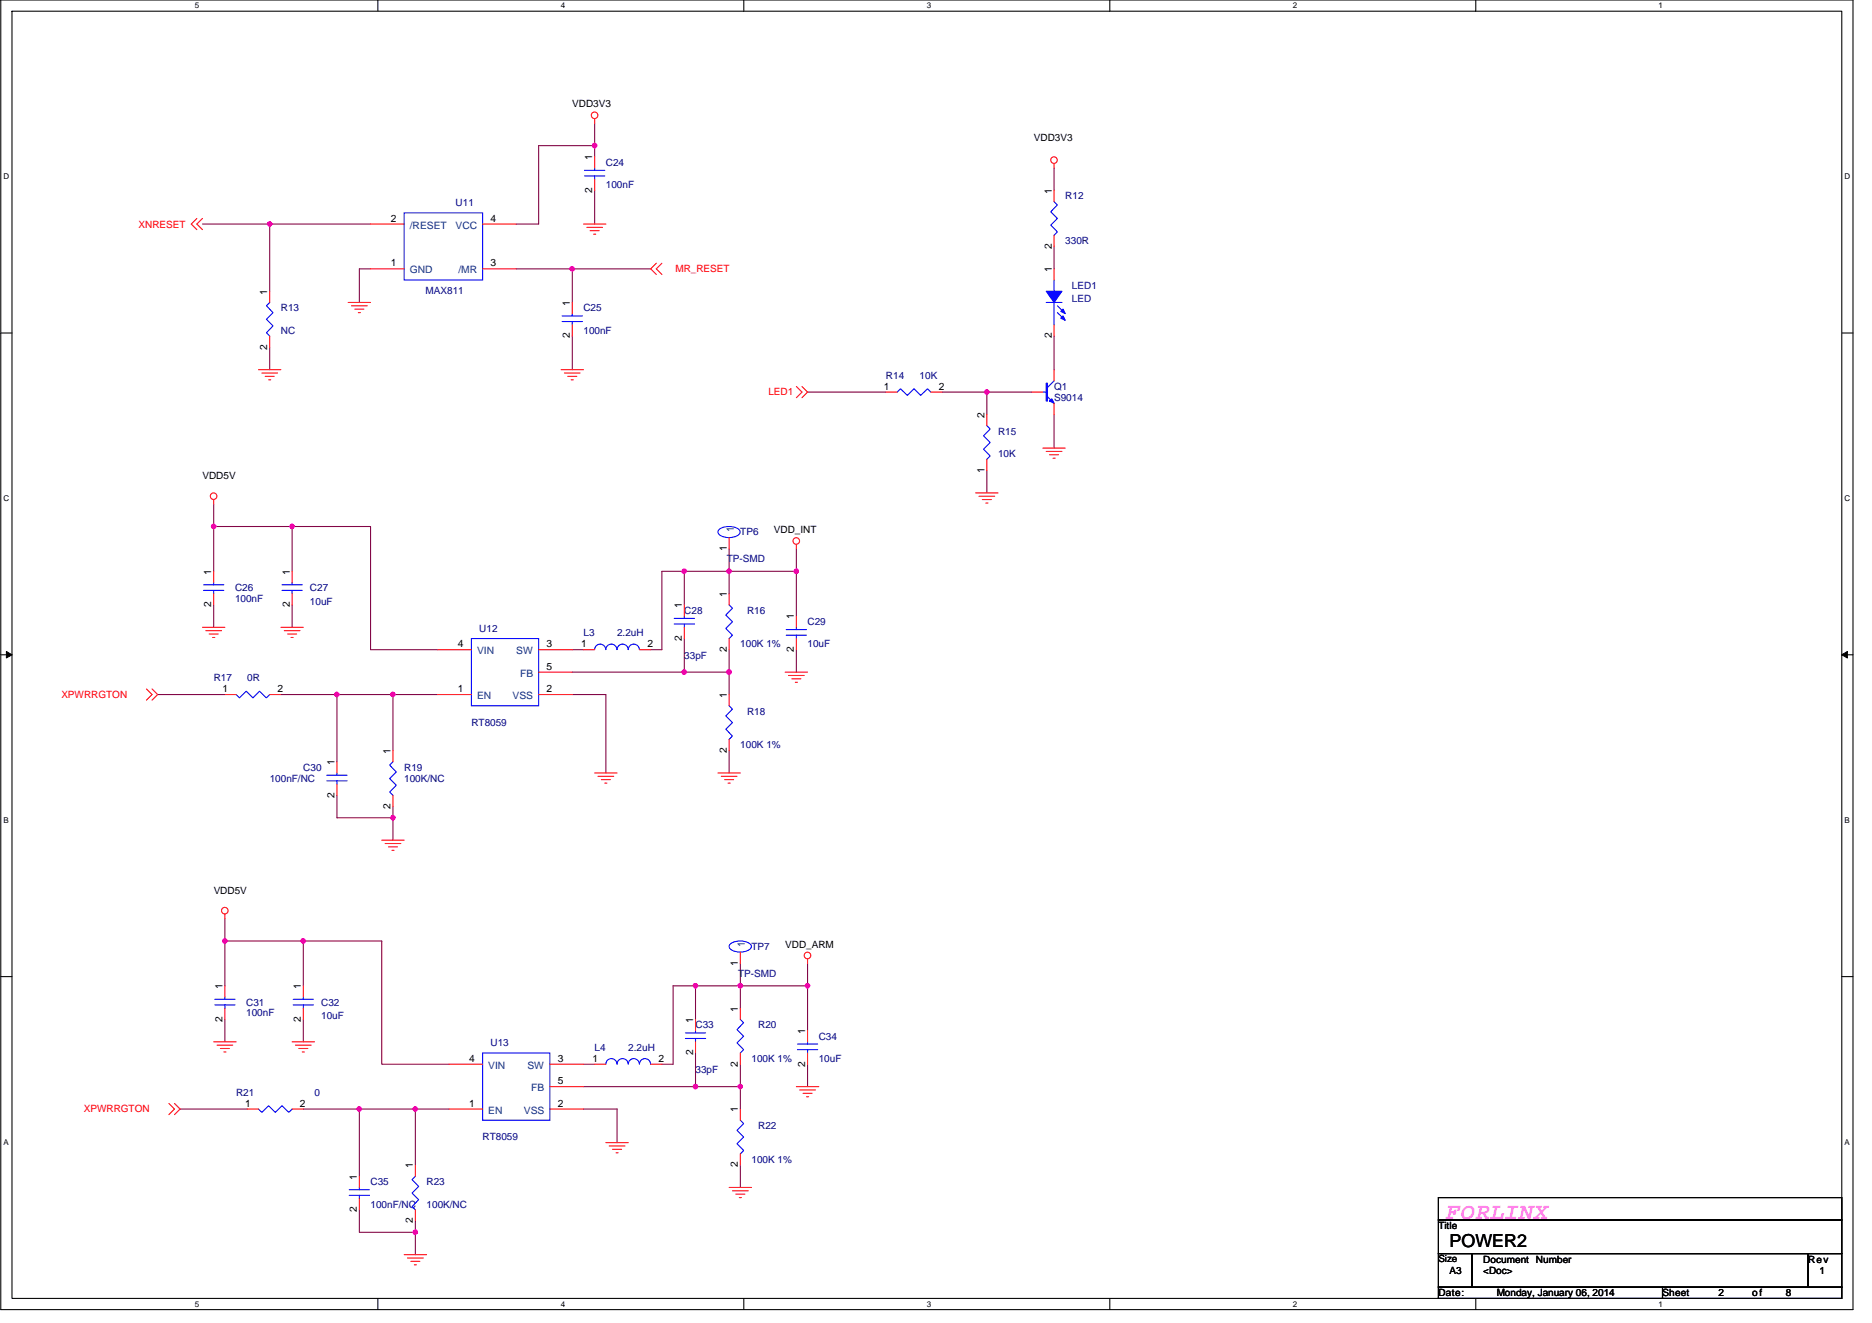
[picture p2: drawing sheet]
<svg xmlns="http://www.w3.org/2000/svg" width="297mm" height="210mm" viewBox="0 0 297 210" stroke-linecap="round" stroke-linejoin="round" font-family="sans-serif">
<path d="M.1 0h293.9v207.9h-293.9zM1.9 1.8h290.3v204.3h-290.3z" fill="none" stroke="#000" stroke-width=".17"/>
<g fill="#fff">
<path d="M30.9 .2h.7v1.4h-.7z"/>
<path d="M30.9 206.3h.7v1.4h-.7z"/>
</g>
<path d="M60 0v1.8M60 206.1v1.8" fill="none" stroke="#000" stroke-width=".17"/>
<g fill="#fff">
<path d="M89 .2h.7v1.4h-.7z"/>
<path d="M89 206.3h.7v1.4h-.7z"/>
</g>
<path d="M118 0v1.8M118 206.1v1.8" fill="none" stroke="#000" stroke-width=".17"/>
<g fill="#fff">
<path d="M147 .2h.7v1.4h-.7z"/>
<path d="M147 206.3h.7v1.4h-.7z"/>
</g>
<path d="M176.1 0v1.8M176.1 206.1v1.8" fill="none" stroke="#000" stroke-width=".17"/>
<g fill="#fff">
<path d="M205.1 .2h.7v1.4h-.7z"/>
<path d="M205.1 206.3h.7v1.4h-.7z"/>
</g>
<path d="M234.2 0v1.8M234.2 206.1v1.8" fill="none" stroke="#000" stroke-width=".17"/>
<g fill="#fff">
<path d="M263.2 .2h.7v1.4h-.7z"/>
<path d="M263.2 206.3h.7v1.4h-.7z"/>
<path d="M.6 27.3h.9v1.4h-.9z"/>
<path d="M292.7 27.3h.9v1.4h-.9z"/>
<path d="M.6 78.4h.9v1.4h-.9z"/>
<path d="M292.7 78.4h.9v1.4h-.9z"/>
</g>
<path d="M.1 52.9h1.8M292.2 52.9h1.8" fill="none" stroke="#000" stroke-width=".17"/>
<g fill="#fff">
<path d="M.6 129.5h.8v1.4h-.8z"/>
<path d="M292.7 129.5h.8v1.4h-.8z"/>
</g>
<path d="M.1 103.9h1.8M292.2 103.9h1.8" fill="none" stroke="#000" stroke-width=".17"/>
<path d="M1 103.4l.9 .5-.9 .5zM292.2 103.9l.9-.5v1z" fill="#000" stroke="#000" stroke-width=".16"/>
<g fill="#fff">
<path d="M.5 180.5h.9v1.4h-.9z"/>
<path d="M292.7 180.5h.8v1.4h-.8z"/>
</g>
<path d="M.1 155h1.8M292.2 155h1.8M228.2 190.1h64v3.5h-64zM228.2 193.6h64v5.4h-64zM228.2 199h5.4v5.3h-5.4zM233.6 199h53.3v5.3h-53.3zM286.9 199h5.3v5.3h-5.3zM228.2 204.3h35.6v1.8h-35.6zM263.8 204.3h28.4v1.8h-28.4z" fill="none" stroke="#000" stroke-width=".17"/>
<g fill="none" stroke="#800040" stroke-width=".17">
<path d="M94.4 19.6v3.5M32.1 35.6h26.7M42.8 35.6v10.6M94.4 23.1v1.8M94.4 30.2v5.4M94.4 23.1h-8.9v12.5h-3.6M167.3 39.1v3.6M167.3 26.7v3.5M42.8 55.1v3.6M58.8 42.7h-1.8v5.3M81.9 42.7h8.9M90.8 42.7h12.4"/>
<path d="M90.8 42.7v5.3M90.8 53.3v5.4M167.3 53.3v5.4M128.1 62.2h12.5M149.5 62.2h7.1M156.6 74.7v3.5M156.6 62.2v3.6M156.6 62.2h7.1M167.3 65.8v5.3M33.9 96v3.6M33.9 83.6v7.1M33.9 83.6h12.5"/>
<path d="M33.9 80v3.6M46.4 96v3.6M46.4 83.6v7.1M46.4 83.6h12.4v19.5h10.7M108.6 90.7h7.1v3.5M108.6 96v-5.3h-3.6v12.4h-1.8M115.7 87.1v3.6h10.7M126.4 87.1v3.6M126.4 90.7v7.1M25 110.2h10.7M44.6 110.2h8.9M53.5 110.2h8.9v8.9"/>
<path d="M53.5 110.2v10.7M62.4 110.2h7.1M90.8 106.7h17.8M90.8 110.2h5.3v12.5M90.8 103.1h1.8M108.6 106.7h7.1M108.6 101.3v5.4M115.7 106.7v3.5M115.7 119.1v3.6M115.7 103.1v3.6M126.4 103.1v3.6M53.5 126.2v3.6h8.9"/>
<path d="M62.4 129.8v3.5M62.4 128v1.8M35.7 149.4v7.1M35.7 149.4h12.4M35.7 145.8v3.6M48.1 149.4h12.5v19.5h10.6M48.1 149.4v7.1M110.4 156.5h-3.6v12.4h-1.8M110.4 156.5v5.3M110.4 156.5h7.1M117.5 156.5h10.6M117.5 156.5v3.5"/>
<path d="M117.5 152.9v3.6M128.1 156.5v7.1M128.1 152.9v3.6M28.6 176h10.6M35.7 161.8v3.6M48.1 176h8.9M48.1 161.8v3.6M57 176h8.9M57 176v10.7M65.9 176v8.9M65.9 176h5.3M92.6 168.9h1.8"/>
<path d="M92.6 172.5h17.8M92.6 176h5.3v5.4M110.4 167.1v5.4M110.4 172.5h7.1M117.5 172.5v3.5M117.5 168.9v3.6M128.1 168.9v3.6M57 192v3.6h8.9M65.9 195.6v3.5M65.9 193.8v1.8M117.5 184.9v3.6"/>
</g>
<g fill="#f0f" stroke="#f0f" stroke-width=".17">
<circle cx="156.6" cy="62.2" r=".35"/>
<circle cx="126.3" cy="90.7" r=".35"/>
<circle cx="42.8" cy="35.5" r=".35"/>
<circle cx="115.7" cy="90.7" r=".35"/>
<circle cx="108.6" cy="90.7" r=".35"/>
<circle cx="90.8" cy="42.7" r=".35"/>
<circle cx="94.3" cy="23.1" r=".35"/>
<circle cx="115.7" cy="106.7" r=".35"/>
<circle cx="128.1" cy="156.5" r=".35"/>
<circle cx="117.5" cy="156.5" r=".35"/>
<circle cx="117.5" cy="172.5" r=".35"/>
<circle cx="110.3" cy="172.5" r=".35"/>
<circle cx="46.3" cy="83.6" r=".35"/>
<circle cx="33.9" cy="83.6" r=".35"/>
<circle cx="65.9" cy="176" r=".35"/>
<circle cx="65.9" cy="195.6" r=".35"/>
<circle cx="48.1" cy="149.3" r=".35"/>
<circle cx="35.7" cy="149.3" r=".35"/>
<circle cx="108.6" cy="106.7" r=".35"/>
<circle cx="110.3" cy="156.5" r=".35"/>
<circle cx="57" cy="176" r=".35"/>
<circle cx="62.3" cy="110.2" r=".35"/>
<circle cx="53.5" cy="110.2" r=".35"/>
<circle cx="62.3" cy="129.8" r=".35"/>
</g>
<g fill="none" stroke="#f00" stroke-width=".17">
<path d="M94.4 18.8v.8M31.2 34.7l-.9 .9 .9 .8M32.1 34.7l-.9 .9 .9 .8M58.8 35.6h5.3M76.6 35.6h5.3M92.6 35.6h3.5M93.1 36.1h2.5M93.6 36.6h1.5M94.2 37.2h.3M94.4 24.9v1.8M94.4 28.4v1.8M167.3 26v.7"/>
<path d="M167.3 30.2v1.8M167.3 37.3v1.8M41 58.7h3.6M41.5 59.2h2.5M42.1 59.7h1.4M42.8 46.2v1.8M42.8 53.3v1.8M55.2 48h3.6M55.8 48.5h2.5M56.3 49.1h1.4M56.9 49.6h.3M58.8 42.7h5.3"/>
<path d="M76.6 42.7h5.3M89 58.7h3.6M89.6 59.2h2.5M90.1 59.7h1.4M90.8 48v1.8M90.8 51.6v1.7M104.1 41.8l-.9 .9 .9 .9M105 41.8l-.9 .9 .9 .9M167.3 42.7v1.7M167.3 51.6v1.7M167.3 58.7v1.8M33.9 79.3v.7"/>
<path d="M42.6 60.3h.4M90.6 60.3h.4M126.4 61.3l.9 .9-.9 .9M127.3 61.3l.8 .9-.8 .9M140.6 62.2h1.8M147.7 62.2h1.8M154.8 78.2h3.6M155.3 78.8h2.5M155.9 79.3h1.4M156.4 79.8h.4M156.6 72.9v1.8M156.6 65.8v1.8"/>
<path d="M163.7 62.2h1.8M165.5 71.1h3.5M166 71.6h2.5M166.5 72.2h1.5M167.1 72.7h.3M167.3 64v1.8M32.1 99.6h3.6M33.9 90.7v1.8M33.9 94.2v1.8M44.6 99.6h3.5M46.4 90.7v1.8M46.4 94.2v1.8"/>
<path d="M108.6 96v1.8M108.6 99.6v1.7M115.7 85.3v1.8M115.7 94.2v1.8M126.4 86.4v.7M126.4 97.8v1.8M23.2 109.3l.9 .9-.9 .9M24.1 109.3l.9 .9-.9 .9M32.7 100.1h2.5M33.2 100.6h1.4M33.7 101.2h.4M35.7 110.2h1.8"/>
<path d="M42.8 110.2h1.8M45.1 100.1h2.5M45.6 100.6h1.5M46.2 101.2h.3M62.4 119.1v1.8M69.5 103.1h5.3M69.5 110.2h5.3M85.5 110.2h5.3M85.5 106.7h5.3M85.5 103.1h5.3M92.6 103.1h1.8M101.5 103.1h1.7"/>
<path d="M115.7 110.2v1.8M115.7 117.3v1.8M115.7 101.3v1.8M124.6 106.7h3.5M125.1 107.2h2.5M125.6 107.7h1.5M126.2 108.3h.3M126.4 101.3v1.8M53.5 120.9v1.8M53.5 124.5v1.7M60.6 133.3h3.5M61.1 133.9h2.5"/>
<path d="M61.6 134.4h1.5M62.2 135h.3M62.4 126.2v1.8M94.4 122.7h3.5M94.9 123.2h2.5M95.4 123.7h1.5M96 124.3h.3M113.9 122.7h3.6M114.4 123.2h2.5M115 123.7h1.4M115.5 124.3h.4M35.7 156.5v1.7"/>
<path d="M35.7 145.1v.7M48.1 156.5v1.7M117.5 151.1v1.8M128.1 152.2v.7M26.8 175.1l.9 .9-.9 .9M27.7 175.1l.9 .9-.9 .9M33.9 165.4h3.6M34.4 165.9h2.5M35 166.4h1.4M35.5 167h.4M35.7 160v1.8M39.2 176h1.8"/>
<path d="M46.4 176h1.7M46.4 165.4h3.5M46.9 165.9h2.5M47.4 166.4h1.4M48 167h.3M48.1 160v1.8M71.2 168.9h5.4M71.2 176h5.4M87.2 176h5.4M87.2 172.5h5.4M87.2 168.9h5.4M94.4 168.9h1.7"/>
<path d="M103.2 168.9h1.8M110.4 161.8v1.8M110.4 165.4v1.7M117.5 176v1.8M117.5 160v1.8M117.5 167.1v1.8M126.4 172.5h3.5M126.9 173h2.5M127.4 173.5h1.5M128 174.1h.3M128.1 163.6v1.8M128.1 167.1v1.8"/>
<path d="M57 186.7v1.8M57 190.2v1.8M64.1 199.1h3.6M64.7 199.7h2.5M65.9 184.9v1.8M65.9 192v1.8M96.1 181.4h3.6M96.7 181.9h2.5M97.2 182.4h1.4M97.7 183h.4M115.7 188.5h3.5M116.2 189h2.5"/>
<path d="M116.8 189.5h1.4M117.3 190.1h.3M117.5 183.1v1.8M65.2 200.2h1.4M65.7 200.7h.4"/>
<circle cx="94.3" cy="18.3" r=".52"/>
<circle cx="167.2" cy="25.4" r=".52"/>
<circle cx="33.9" cy="78.8" r=".52"/>
<circle cx="126.3" cy="85.9" r=".52"/>
<circle cx="35.7" cy="144.5" r=".52"/>
<circle cx="128.1" cy="151.6" r=".52"/>
</g>
<g fill="none" stroke="#00f" stroke-width=".17">
<path d="M64.1 33.8h12.5v10.6h-12.5zM92.7 27.9h3.3M92.7 27h3.3M94.4 26.7v.3M94.4 27.9v.5M167.3 32l.5 .5-1.1 1.1 1.1 1.1-1.1 1 1.1 1.1-.5 .5M42.8 48l-.5 .5 1 1.1-1 1.1 1 1-1 1.1 .5 .5M89.2 51h3.2M89.2 50.1h3.2M90.8 49.8v.3M90.8 51v.6M166 48h2.5"/>
<path d="M167.3 44.4v1.8M167.3 48v3.6M167.8 48.5l1.1 1.1M167.8 49.6l1.1 1.1M142.4 62.2l.5-.5 1.1 1.1 1-1.1 1.1 1.1 1.1-1.1 .5 .5M156.6 67.6l.5 .5-1 1.1 1 1-1 1.1 1 1.1-.5 .5M165.5 62.2h.5M166.2 62.9l.7 .7M167.3 60.5l-1.1 1M32.3 93.7h3.2M32.3 92.8h3.2M33.9 92.5v.3"/>
<path d="M33.9 93.7v.5M44.7 93.7h3.3M44.7 92.8h3.3M46.4 92.5v.3M46.4 93.7v.5M107 99h3.2M107 98.1h3.2M108.6 97.8v.3M108.6 99v.6M114 84.2a2.68 2.68 0 0 1 3.4 0l.1 .2a1.25 1.25 0 0 1-1.3 .9 2.54 2.54 0 0 1-2.2-.6l-.1-.3zM115.7 96l.5 .5-1 1.1 1 1.1-1 1 1 1.1-.5 .5M124.8 99.9h3.2"/>
<path d="M126.4 99.6v.3M37.5 110.2l.5 .6 1.1-1.1 1 1.1 1.1-1.1 1.1 1.1 .5-.6M74.8 101.3h10.7v10.7h-10.7zM101.4 103.1a.89 .89 0 0 0-.8-.9 .89 .89 0 0 0-.9 .9 .89 .89 0 0 0-.9-.9 .89 .89 0 0 0-.9 .9 .89 .89 0 0 0-.9-.9 .89 .89 0 0 0-.9 .9 .88 .88 0 0 0-.9-.9 .88 .88 0 0 0-.8 .9M115.7 112l.5 .5-1 1.1 1 1.1-1 1 1 1.1-.5 .5M124.8 100.8h3.2M126.4 100.8v.5M51.9 123.9h3.2M51.9 123h3.2M53.5 122.7v.3M53.5 123.9v.6M62.4 120.9l-.6 .5 1.1 1.1-1.1 1.1 1.1 1-1.1 1.1 .6 .5"/>
<path d="M34.1 159.5h3.2M34.1 158.6h3.2M35.7 158.2v.4M35.7 159.5v.5M46.5 159.5h3.2M46.5 158.6h3.2M48.1 158.2v.4M48.1 159.5v.5M115.8 149.9a2.68 2.68 0 0 1 3.3 0l.1 .3a1.25 1.25 0 0 1-1.2 .9 2.54 2.54 0 0 1-2.2-.6l-.1-.3zM41 176l.5 .6 1.1-1.1 1.1 1.1 1-1.1 1.1 1.1 .6-.6M76.6 167.1h10.6v10.7h-10.6zM101.4 168.9a.89 .89 0 0 0-.8-.9 .89 .89 0 0 0-.9 .9 .89 .89 0 0 0-.9-.9 .89 .89 0 0 0-.9 .9 .88 .88 0 0 0-.9-.9 .88 .88 0 0 0-.9 .9"/>
<path d="M103.2 168.9a.88 .88 0 0 0-.9-.9 .88 .88 0 0 0-.8 .9M108.8 164.8h3.2M108.8 163.9h3.2M110.4 163.6v.3M110.4 164.8v.6M117.5 177.8l.5 .5-1.1 1.1 1.1 1.1-1.1 1 1.1 1.1-.5 .5M117.5 161.8l.5 .5-1.1 1.1 1.1 1.1-1.1 1 1.1 1.1-.5 .5M126.5 166.6h3.2M126.5 165.7h3.2M128.1 165.4v.3M128.1 166.6v.5M55.4 189.7h3.2"/>
<path d="M55.4 188.8h3.2M57 188.5v.3M57 189.7v.5M65.9 186.7l-.5 .5 1 1.1-1 1.1 1 1-1 1.1 .5 .5"/>
</g>
<g fill="#00f" stroke="#00f" stroke-width=".17">
<path d="M166 46.2h2.5l-1.2 1.8z" fill-rule="evenodd"/>
<path d="M168.3 50.5l.4-.4 .3 .7z" fill-rule="evenodd"/>
<path d="M168.3 49.4l.4-.3 .3 .7z" fill-rule="evenodd"/>
<path d="M166 60.8h.2v2.8h-.2z" fill-rule="evenodd"/>
<path d="M166.5 63.6l.4-.3 .4 .7-.8-.4h.2z" fill-rule="evenodd"/>
</g>
<text font-size="3.7" fill="#ff80ff" x="229.5" y="193.4">FORLINX</text>
<text font-size="2.8" x="230" y="198">POWER2</text>
<g font-size="1.6">
<text x="90.8" y="17.1">VDD3V3</text>
<text x="164.1" y="22.4">VDD3V3</text>
<text x="94" y="25.4" transform="rotate(-90 94 25.4)">1</text>
<text x="62" y="35.2">2</text>
<text x="77.8" y="35.2">4</text>
<text x="94" y="30.6" transform="rotate(-90 94 30.6)">2</text>
<text x="166.9" y="30.8" transform="rotate(-90 166.9 30.8)">1</text>
<text x="166.9" y="39.5" transform="rotate(-90 166.9 39.5)">2</text>
<text x="42.4" y="46.8" transform="rotate(-90 42.4 46.8)">1</text>
<text x="62" y="42.3">1</text>
<text x="77.8" y="42.3">3</text>
<text x="166.9" y="43.2" transform="rotate(-90 166.9 43.2)">1</text>
<text x="90.4" y="53.7" transform="rotate(-90 90.4 53.7)">2</text>
<text x="90.4" y="48.5" transform="rotate(-90 90.4 48.5)">1</text>
<text x="166.9" y="53.7" transform="rotate(-90 166.9 53.7)">2</text>
<text x="42.4" y="55.5" transform="rotate(-90 42.4 55.5)">2</text>
<text x="140.2" y="61.8">1</text>
<text x="148.9" y="61.8">2</text>
<text x="156.2" y="66.3" transform="rotate(-90 156.2 66.3)">2</text>
<text x="32.1" y="76.1">VDD5V</text>
<text x="156.2" y="75.1" transform="rotate(-90 156.2 75.1)">1</text>
<text x="115.3" y="87.5" transform="rotate(-90 115.3 87.5)">1</text>
<text x="122.8" y="84.6">VDD_INT</text>
<text x="33.5" y="91.2" transform="rotate(-90 33.5 91.2)">1</text>
<text x="46" y="91.2" transform="rotate(-90 46 91.2)">1</text>
<text x="115.3" y="94.8" transform="rotate(-90 115.3 94.8)">1</text>
<text x="33.5" y="96.4" transform="rotate(-90 33.5 96.4)">2</text>
<text x="46" y="96.4" transform="rotate(-90 46 96.4)">2</text>
<text x="108.2" y="101.7" transform="rotate(-90 108.2 101.7)">2</text>
<text x="108.2" y="96.5" transform="rotate(-90 108.2 96.5)">1</text>
<text x="126" y="98.3" transform="rotate(-90 126 98.3)">1</text>
<text x="72.7" y="102.7">4</text>
<text x="86.7" y="102.7">3</text>
<text x="86.7" y="106.3">5</text>
<text x="92.2" y="102.7">1</text>
<text x="102.7" y="102.7">2</text>
<text x="115.3" y="103.5" transform="rotate(-90 115.3 103.5)">2</text>
<text x="126" y="103.5" transform="rotate(-90 126 103.5)">2</text>
<text x="35.3" y="109.9">1</text>
<text x="44" y="109.9">2</text>
<text x="72.7" y="109.9">1</text>
<text x="86.7" y="109.9">2</text>
<text x="115.3" y="110.8" transform="rotate(-90 115.3 110.8)">1</text>
<text x="62" y="119.7" transform="rotate(-90 62 119.7)">1</text>
<text x="115.3" y="119.5" transform="rotate(-90 115.3 119.5)">2</text>
<text x="53.1" y="121.4" transform="rotate(-90 53.1 121.4)">1</text>
<text x="53.1" y="126.6" transform="rotate(-90 53.1 126.6)">2</text>
<text x="62" y="128.4" transform="rotate(-90 62 128.4)">2</text>
<text x="33.9" y="141.9">VDD5V</text>
<text x="117.1" y="153.3" transform="rotate(-90 117.1 153.3)">1</text>
<text x="124.6" y="150.4">VDD_ARM</text>
<text x="35.3" y="157" transform="rotate(-90 35.3 157)">1</text>
<text x="47.7" y="157" transform="rotate(-90 47.7 157)">1</text>
<text x="117.1" y="160.5" transform="rotate(-90 117.1 160.5)">1</text>
<text x="35.3" y="162.2" transform="rotate(-90 35.3 162.2)">2</text>
<text x="47.7" y="162.2" transform="rotate(-90 47.7 162.2)">2</text>
<text x="110" y="167.5" transform="rotate(-90 110 167.5)">2</text>
<text x="110" y="162.3" transform="rotate(-90 110 162.3)">1</text>
<text x="127.8" y="164.1" transform="rotate(-90 127.8 164.1)">1</text>
<text x="74.4" y="168.5">4</text>
<text x="88.5" y="168.5">3</text>
<text x="88.5" y="172.1">5</text>
<text x="94" y="168.5">1</text>
<text x="104.5" y="168.5">2</text>
<text x="117.1" y="169.3" transform="rotate(-90 117.1 169.3)">2</text>
<text x="127.8" y="169.3" transform="rotate(-90 127.8 169.3)">2</text>
<text x="38.9" y="175.6">1</text>
<text x="47.6" y="175.6">2</text>
<text x="74.4" y="175.6">1</text>
<text x="88.5" y="175.6">2</text>
<text x="117.1" y="176.6" transform="rotate(-90 117.1 176.6)">1</text>
<text x="65.5" y="185.4" transform="rotate(-90 65.5 185.4)">1</text>
<text x="117.1" y="185.3" transform="rotate(-90 117.1 185.3)">2</text>
<text x="56.6" y="187.2" transform="rotate(-90 56.6 187.2)">1</text>
<text x="56.6" y="192.4" transform="rotate(-90 56.6 192.4)">2</text>
<text x="65.5" y="194.2" transform="rotate(-90 65.5 194.2)">2</text>
<text x="228.2" y="195.1">Title</text>
<text x="228.2" y="200.4">Size</text>
<text x="230" y="202.2">A3</text>
<text x="235.3" y="200.4">Document Number</text>
<text x="235.3" y="202.2">&lt;Doc&gt;</text>
<text x="286.9" y="200.4">Rev</text>
<text x="288.7" y="202.2">1</text>
<text x="228.2" y="205.7">Date:</text>
<text x="237.5" y="205.7">Monday, January 06, 2014</text>
<text x="263.8" y="205.7">Sheet</text>
<text x="272.7" y="205.7">2</text>
<text x="278" y="205.7">of</text>
<text x="283.4" y="205.7">8</text>
</g>
<g font-size="1.6" fill="#000080">
<text x="96.1" y="26.3">C24</text>
<text x="96.1" y="29.9">100nF</text>
<text x="72.3" y="32.7">U11</text>
<text x="169" y="31.6">R12</text>
<text x="169" y="38.8">330R</text>
<text x="67.5" y="46.6">MAX811</text>
<text x="170.1" y="45.9">LED1</text>
<text x="44.6" y="49.4">R13</text>
<text x="44.6" y="53">NC</text>
<text x="92.6" y="49.4">C25</text>
<text x="92.6" y="53">100nF</text>
<text x="170.1" y="48">LED</text>
<text x="140.6" y="60.1">R14</text>
<text x="145.9" y="60.1">10K</text>
<text x="167.3" y="61.9">Q1</text>
<text x="167.3" y="63.6">S9014</text>
<text x="158.4" y="69">R15</text>
<text x="158.4" y="72.5">10K</text>
<text x="115.3" y="89.3">TP-SMD</text>
<text x="117.5" y="85">TP6</text>
<text x="37.3" y="93.9">C26</text>
<text x="37.3" y="95.5">100nF</text>
<text x="49.2" y="93.9">C27</text>
<text x="49.2" y="96">10uF</text>
<text x="76" y="100.3">U12</text>
<text x="92.6" y="101">L3</text>
<text x="97.9" y="101">2.2uH</text>
<text x="108.6" y="97.4">C28</text>
<text x="118.5" y="97.4">R16</text>
<text x="128.1" y="99.2">C29</text>
<text x="108.6" y="104.5">33pF</text>
<text x="117.5" y="102.8">100K 1%</text>
<text x="128.1" y="102.8">10uF</text>
<text x="33.9" y="108.1">R17</text>
<text x="39.2" y="108.1">0R</text>
<text x="118.5" y="113.4">R18</text>
<text x="74.8" y="115.2">RT8059</text>
<text x="117.5" y="118.8">100K 1%</text>
<text x="42.8" y="124.1">100nF/NC</text>
<text x="48.1" y="122.3">C30</text>
<text x="64.1" y="122.3">R19</text>
<text x="64.1" y="124.1">100K/NC</text>
<text x="117.1" y="155">TP-SMD</text>
<text x="119.2" y="150.8">TP7</text>
<text x="39.1" y="159.7">C31</text>
<text x="39.1" y="161.3">100nF</text>
<text x="51" y="159.7">C32</text>
<text x="51" y="161.8">10uF</text>
<text x="77.8" y="166.1">U13</text>
<text x="94.4" y="166.8">L4</text>
<text x="99.7" y="166.8">2.2uH</text>
<text x="110.4" y="163.2">C33</text>
<text x="120.3" y="163.2">R20</text>
<text x="129.9" y="165">C34</text>
<text x="37.5" y="173.9">R21</text>
<text x="49.9" y="173.9">0</text>
<text x="110.4" y="170.3">33pF</text>
<text x="119.2" y="168.6">100K 1%</text>
<text x="129.9" y="168.6">10uF</text>
<text x="120.3" y="179.2">R22</text>
<text x="76.6" y="181">RT8059</text>
<text x="119.2" y="184.6">100K 1%</text>
<text x="58.8" y="188.1">C35</text>
<text x="58.8" y="191.7">100nF/NC</text>
<text x="67.7" y="188.1">R23</text>
<text x="67.7" y="191.7">100K/NC</text>
</g>
<g font-size="1.6" fill="#f00">
<text x="22" y="36.3">XNRESET</text>
<text x="107.2" y="43.2">MR_RESET</text>
<text x="121.9" y="62.8">LED1</text>
<text x="9.7" y="110.8">XPWRRGTON</text>
<text x="13.3" y="176.6">XPWRRGTON</text>
</g>
<g font-size="1.6" fill="#004080">
<text x="65" y="36.3">/RESET</text>
<text x="72.3" y="36.3">VCC</text>
<text x="65" y="43.4">GND</text>
<text x="72.7" y="43.4">/MR</text>
<text x="116.4" y="84.5" transform="rotate(-90 116.4 84.5)">1</text>
<text x="75.7" y="103.8">VIN</text>
<text x="81.9" y="103.8">SW</text>
<text x="82.5" y="107.4">FB</text>
<text x="75.7" y="111">EN</text>
<text x="81.3" y="111">VSS</text>
<text x="118.2" y="150.2" transform="rotate(-90 118.2 150.2)">1</text>
<text x="77.5" y="169.6">VIN</text>
<text x="83.7" y="169.6">SW</text>
<text x="84.3" y="173.2">FB</text>
<text x="77.5" y="176.7">EN</text>
<text x="83.1" y="176.7">VSS</text>
</g>
<g font-size="1.3">
<text x="30.9" y="1.3">5</text>
<text x="89" y="1.3">4</text>
<text x="147" y="1.3">3</text>
<text x="205.1" y="1.3">2</text>
<text x="263.2" y="1.3">1</text>
<text x=".6" y="28.4">D</text>
<text x="292.7" y="28.4">D</text>
<text x=".6" y="79.5">C</text>
<text x="292.7" y="79.5">C</text>
<text x=".6" y="130.6">B</text>
<text x="292.7" y="130.6">B</text>
<text x=".6" y="181.7">A</text>
<text x="292.7" y="181.7">A</text>
<text x="30.9" y="207.4">5</text>
<text x="89" y="207.4">4</text>
<text x="147" y="207.4">3</text>
<text x="205.1" y="207.4">2</text>
<text x="263.2" y="207.4">1</text>
</g>
</svg>
